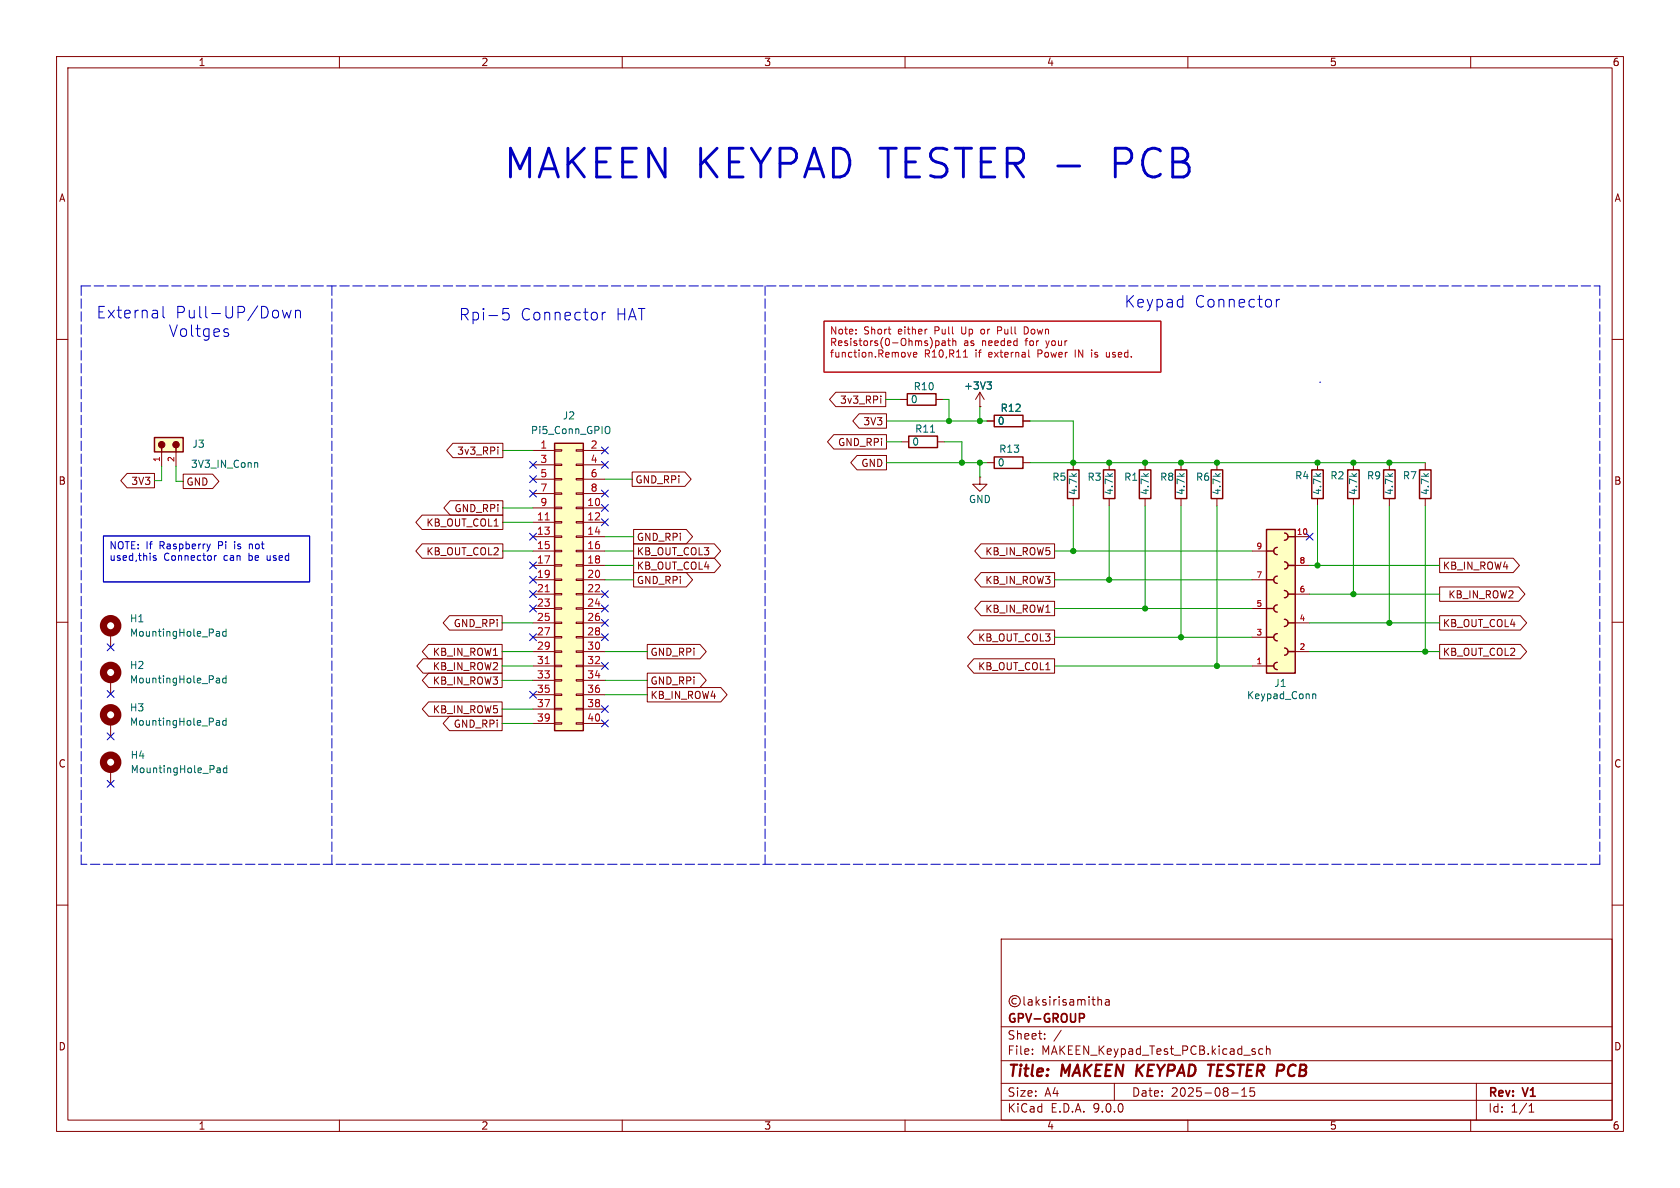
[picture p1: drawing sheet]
<svg xmlns="http://www.w3.org/2000/svg" width="297mm" height="210mm" viewBox="0 0 297 210" stroke-linecap="round" stroke-linejoin="round" font-family="sans-serif">
<g fill="none" stroke="#840000" stroke-width=".18">
<path d="M10 10h277v190h-277zM12 12h273v186h-273zM60 10v2M110 10v2M160 10v2M210 10v2M260 10v2M10 60h2M285 60h2M239.3 81.8v1.3M239.3 88.1v1.3M10 110h2"/>
<path d="M285 110h2M19.6 120.1v2.6M10 160h2M177 166h108v32h-108zM179.7 176.6a.52 .52 0 0 0-.8 .4 .52 .52 0 0 0 .8 .4M181 176.2v1.3l.2 .2M181.8 176.8h.6l.1 .9M182.5 177.1h-.5a.29 .29 0 0 0-.3 .3 .29 .29 0 0 0 .3 .3l.5-.1M183.2 176.2v1.5M183.3 177.1l.4 .6M183.7 176.7l-.5 .6M184.9 176.8l-.4-.1-.2 .2 .1 .2 .5 .2v.3h-.6"/>
<path d="M185.6 176.2v.1M185.6 176.7v1M186.3 176.7v1M186.7 176.7l-.2 .1-.2 .2M187.2 176.2v.1M187.2 176.7v1M188.5 176.8l-.4-.1-.2 .2 .1 .2 .5 .2v.3h-.6M189.2 176.8h.5l.1 .9M189.8 177.1h-.5a.29 .29 0 0 0-.2 .3 .29 .29 0 0 0 .2 .3l.5-.1M190.5 176.8l.5-.1 .2 .2M190.5 176.7v1M191.2 176.9l.2-.2 .3 .1 .1 .9"/>
<path d="M191.2 176.9v.8M192.5 176.2v.1M192.5 176.7v1M193 176.7h.6M193.2 176.2v1.3l.4 .2M194.1 176.8l.2-.1 .4 .1v.9M194.1 176.2v1.5M195.5 176.8h.5l.1 .9M196.1 177.1h-.5a.29 .29 0 0 0-.2 .3 .29 .29 0 0 0 .2 .3l.5-.1M285 160h2M60 198v2M110 198v2"/>
<path d="M160 198v2M177 194.5h108M177 191.5h108M177 187.5h108M177 181.5h108M182.5 186.3v.1M182.5 185.5v.1M184.7 183.6v.1M184.7 182.8v.1M187.6 182.1l-1.3 2M197 191.5v3M210 198v2"/>
<path d="M217.7 193.2h1.2M219.5 193.8h.9M219.5 192.7l.5-.4v1.5M221.7 192.3h-.7v.7l.2-.1h.5l.1 .3-.1 .5-.2 .1-.5-.1M223.2 185.5l-.4-.1-.3 .3v.4l.2 .2h.5M223.9 185.5l.2-.1 .4 .1v.9M223.9 184.9v1.5M260 198v2M261 191.5v6.5M270.3 196.6h.9M270.3 195.5l.4-.4v1.5"/>
<circle cx="179.4" cy="177" r="1"/>
</g>
<path d="M191.4 179.2l.3 .3-.1 .3-.2 .2" fill="none" stroke="#840000" stroke-width=".3"/>
<circle cx="19.6" cy="118.9" r="1.27" fill="none" stroke="#840000" stroke-width="1.3"/>
<path d="M38.4 119.9h.2l.2 .2v.6M40 119.9h-.4l-.2 .2 .1 .6h.5M40 119.5v1.2M38.8 120.7h-.4M38.8 120.2h-.4" fill="none" stroke="#006464" stroke-width=".18"/>
<path d="M238.3 83.1h2v5h-2z" fill="none" stroke="#840000" stroke-width=".25"/>
<path d="M27.3 77.3h5.1v2.6h-5.1z" fill="#ffffc2"/>
<path d="M27.3 77.3h5.1v2.6h-5.1zM28.6 78.6v1.3M31.1 78.6v1.3M175.8 80.8h5v2h-5zM188.7 83.1h2.1v5h-2.1zM195.1 83.1h2v5h-2zM201.4 83.1h2.1v5h-2.1zM207.8 83.1h2v5h-2zM214.1 83.1h2.1v5h-2.1zM244.6 83.1h2v5h-2zM251 83.1h2v5h-2z" fill="none" stroke="#840000" stroke-width=".25"/>
<g fill="#840000" stroke="#840000" stroke-width=".18">
<circle cx="28.6" cy="78.6" r=".57"/>
<circle cx="31.1" cy="78.6" r=".57"/>
</g>
<g fill="none" stroke="#840000" stroke-width=".18">
<path d="M28.6 79.9v2.5M31.1 79.9v2.5M174.5 81.8h1.3M180.8 81.8h1.3M189.7 81.8v1.3M189.7 88.1v1.3M196.1 81.8v1.3M196.1 88.1v1.3M202.4 81.8v1.3M202.4 88.1v1.3M208.8 81.8v1.3M208.8 88.1v1.3"/>
<path d="M215.1 81.8v1.3M215.1 88.1v1.3M245.6 81.8v1.3M245.6 88.1v1.3M252 81.8v1.3M252 88.1v1.3M19.6 111.9v2.5M19.6 127.6v2.6M19.6 136v2.6"/>
</g>
<g fill="none" stroke="#006464" stroke-width=".18">
<path d="M45.2 81.8l.4 .2v.6M38.4 111.6h.2l.2 .2v.7M38.8 112.4l-.4 .1M38.8 111.9l-.4 .1M40 111.2v1.3M40 111.7l-.4-.1-.2 .3 .1 .5h.5M38.4 127.4h.4v.8M38.5 135.7h.3l.1 .2v.7M38.8 128.2h-.4M38.8 127.7h-.4M38.9 136.5l-.4 .1M38.9 136.1h-.4"/>
<path d="M40 127.4h-.4l-.2 .2 .1 .6h.5M40 126.9v1.3M40.1 135.8l-.4-.1-.2 .3 .1 .5h.5M40.1 135.3v1.3"/>
</g>
<g fill="none" stroke="#840000" stroke-width="1.3">
<circle cx="19.6" cy="110.6" r="1.27"/>
<circle cx="19.6" cy="126.4" r="1.27"/>
<circle cx="19.6" cy="134.7" r="1.27"/>
</g>
<path d="M223.9 93.6h5.1v25.4h-5.1z" fill="#ffffc2"/>
<g fill="none" stroke="#840000" stroke-width=".25">
<path d="M160.7 77.1h5v2h-5zM223.9 93.6h5.1v25.4h-5.1zM223.9 97.4h1.3M225.2 97.4a.64 .64 0 0 0 .6 .6M225.8 96.8a.64 .64 0 0 0-.6 .6M227.1 99.3a.65 .65 0 0 1 .6 .6M227.1 94.2a.65 .65 0 0 1 .6 .7M227.7 99.9v.1a.63 .63 0 0 1-.6 .6M227.7 94.9a.63 .63 0 0 1-.6 .6M227.7 99.9h1.3M227.7 94.9h1.3M231.9 83.1h2v5h-2z"/>
<path d="M223.9 117.7h1.3M223.9 112.6h1.3M223.9 107.6h1.3M223.9 102.5h1.3M225.2 102.5a.64 .64 0 0 0 .6 .6M225.2 117.7a.63 .63 0 0 0 .6 .7M225.2 112.6a.63 .63 0 0 0 .6 .7M225.2 107.6a.63 .63 0 0 0 .6 .6M225.8 117.1a.64 .64 0 0 0-.6 .6M225.8 112a.64 .64 0 0 0-.6 .6M225.8 106.9a.64 .64 0 0 0-.6 .7M225.8 101.9a.64 .64 0 0 0-.6 .6"/>
<path d="M227.1 114.6a.64 .64 0 0 1 .6 .6M227.1 109.5a.64 .64 0 0 1 .6 .6M227.1 104.4a.64 .64 0 0 1 .6 .6M227.7 115.2a.63 .63 0 0 1-.6 .6M227.7 110.1a.63 .63 0 0 1-.6 .6M227.7 105a.63 .63 0 0 1-.6 .7M227.7 115.2h1.3M227.7 110.1h1.3M227.7 105h1.3"/>
</g>
<g fill="none" stroke="#840000" stroke-width=".18">
<path d="M159.4 78.1h1.3M165.7 78.1h1.3M221.4 97.4h2.5M229 99.9h2.5M229 94.9h2.5M232.9 81.8v1.3M232.9 88.1v1.3M221.4 117.7h2.5M221.4 112.6h2.5M221.4 107.6h2.5M221.4 102.5h2.5M229 115.2h2.5"/>
<path d="M229 110.1h2.5M229 105h2.5"/>
</g>
<path d="M164.5 76.4h.7M232.1 122.8l.1-.1h.4v.8" fill="none" stroke="#006464" stroke-width=".18"/>
<path d="M98 78.4h5.1v50.8h-5.1z" fill="#ffffc2"/>
<path d="M98 78.4h5.1v50.8h-5.1zM160.4 69.6h5.1v2h-5.1zM175.8 73.4h5v2h-5z" fill="none" stroke="#840000" stroke-width=".25"/>
<g fill="none" stroke="#840000" stroke-width=".18">
<path d="M80.1 78.4h8.8v2.5h-8.8l-1.1-1.3zM88 79v.2M88 79.5v.8M94.2 79.6h3.8M98 79.5h1.3v.3h-1.3zM101.9 79.5h1.2v.3h-1.2zM103.1 79.6h3.8M147.4 76.8h9.3v2.6h-9.3l-1.1-1.3zM147.8 69.3h8.8v2.6h-8.8l-1.2-1.3zM151.9 73.2h4.8v2.5h-4.8l-1.1-1.3zM155.7 70v.1M155.7 70.4v.9"/>
<path d="M159.1 70.6h1.3M165.5 70.6h1.3M173.2 71.9h.1M173.2 69.3l-.7 1.3M173.2 69.3l.8 1.3M173.2 69.3v2.6M174.5 74.4h1.3M180.8 74.4h1.3M22.5 83.7h4.8v2.5h-4.8l-1.1-1.2zM32.4 83.8h5.2l1.1 1.3-1.1 1.3h-5.2zM74.6 96.1h14.3v2.6h-14.3l-1.1-1.3zM74.6 91.1h14.3v2.5h-14.3l-1.1-1.3z"/>
<path d="M79.6 88.5h9.3v2.6h-9.3l-1.1-1.3zM94.2 82.2h3.8M94.2 84.7h3.8M94.2 87.2h3.8M94.2 89.8h3.8M94.2 92.3h3.8M94.2 94.9h3.8M94.2 97.4h3.8M94.2 99.9h3.8M98 82h1.3v.3h-1.3zM98 84.6h1.3v.2h-1.3zM98 87.1h1.3v.3h-1.3z"/>
<path d="M98 89.7h1.3v.2h-1.3zM98 92.2h1.3v.3h-1.3zM98 94.7h1.3v.3h-1.3zM98 97.3h1.3v.2h-1.3zM98 99.8h1.3v.3h-1.3zM101.9 82h1.2v.3h-1.2zM101.9 84.6h1.2v.2h-1.2zM101.9 87.1h1.2v.3h-1.2zM101.9 89.7h1.2v.2h-1.2zM101.9 92.2h1.2v.3h-1.2zM101.9 94.7h1.2v.3h-1.2zM101.9 97.3h1.2v.2h-1.2z"/>
<path d="M101.9 99.8h1.2v.3h-1.2zM103.1 82.2h3.8M103.1 84.7h3.8M103.1 87.2h3.8M103.1 89.8h3.8M103.1 92.3h3.8M103.1 94.9h3.8M103.1 97.4h3.8M103.1 99.9h3.8M111.8 83.4h9.3l1.1 1.3-1.1 1.3h-9.3zM112 93.6h9.3l1.1 1.3-1.1 1.2h-9.3zM112 98.7h14.3l1.1 1.2-1.1 1.3h-14.3z"/>
<path d="M112 96.1h14.3l1.1 1.3-1.1 1.3h-14.3zM151.5 80.5h5.2v2.6h-5.2l-1.1-1.3zM173.2 84.3v1.3h1.3l-1.3 1.3-1.2-1.3h1.2M173.2 84.3h.1M173.4 96.1h13v2.6h-13l-1.1-1.3zM254.5 98.7h13l1.1 1.2-1.1 1.3h-13zM74.8 116.5h14v2.5h-14l-1.1-1.3zM75.8 113.9h13v2.6h-13l-1.1-1.3zM75.8 119h13v2.5h-13l-1.1-1.2zM79.5 108.8h9.3v2.6h-9.3l-1.2-1.3zM94.2 102.5h3.8M94.2 105h3.8"/>
<path d="M94.2 107.6h3.8M94.2 110.1h3.8M94.2 112.6h3.8M94.2 115.2h3.8M94.2 117.7h3.8M98 102.4h1.3v.2h-1.3zM98 104.9h1.3v.3h-1.3zM98 107.4h1.3v.3h-1.3zM98 110h1.3v.2h-1.3zM98 112.5h1.3v.3h-1.3zM98 115.1h1.3v.2h-1.3zM98 117.6h1.3v.3h-1.3z"/>
<path d="M101.9 102.4h1.2v.2h-1.2zM101.9 104.9h1.2v.3h-1.2zM101.9 107.4h1.2v.3h-1.2zM101.9 110h1.2v.2h-1.2zM101.9 112.5h1.2v.3h-1.2zM101.9 115.1h1.2v.2h-1.2zM101.9 117.6h1.2v.3h-1.2zM103.1 102.5h3.8M103.1 105h3.8M103.1 107.6h3.8M103.1 110.1h3.8M103.1 112.6h3.8"/>
<path d="M103.1 115.2h3.8M103.1 117.7h3.8M112 101.2h9.3l1.1 1.3-1.1 1.3h-9.3zM114.4 119h9.3l1.2 1.3-1.2 1.2h-9.3zM114.4 113.9h9.3l1.2 1.3-1.2 1.3h-9.3zM172.2 116.5h14.2v2.5h-14.2l-1.2-1.3zM172.2 111.4h14.2v2.5h-14.2l-1.2-1.3zM173.4 101.2h13v2.6h-13l-1.1-1.3zM173.4 106.3h13v2.5h-13l-1.1-1.2zM254.5 108.8h14.3l1.1 1.3-1.1 1.3h-14.3zM254.5 113.9h14.3l1.1 1.3-1.1 1.3h-14.3zM254.5 103.8h14l1.1 1.2-1.1 1.3h-14z"/>
<path d="M75.8 124.1h13v2.5h-13l-1.1-1.3zM79.5 126.6h9.3v2.6h-9.3l-1.2-1.3zM94.2 120.3h3.8M94.2 122.8h3.8M94.2 125.3h3.8M94.2 127.9h3.8M98 120.1h1.3v.3h-1.3zM98 122.7h1.3v.2h-1.3zM98 125.2h1.3v.3h-1.3zM98 127.8h1.3v.2h-1.3zM101.9 120.1h1.2v.3h-1.2zM101.9 122.7h1.2v.2h-1.2z"/>
<path d="M101.9 125.2h1.2v.3h-1.2zM101.9 127.8h1.2v.2h-1.2zM103.1 120.3h3.8M103.1 122.8h3.8M103.1 125.3h3.8M103.1 127.9h3.8M114.4 121.5h13l1.1 1.3-1.1 1.3h-13z"/>
</g>
<path d="M96.4 91.9h.7M96.4 104.6h.7M96.4 117.3h.7" fill="none" stroke="#a90000" stroke-width=".18"/>
<path d="M107.3 75.4a.43 .43 0 0 1 .5 .4v.4a.43 .43 0 0 1-.5 .5M174.5 67.5h.8l-.5 .5M175 68l.3 .2v.3l-.3 .3" fill="none" stroke="#006464" stroke-width=".18"/>
<path d="M14.4 50.5h268.4M14.4 50.5v102.3M58.7 50.5v102.3M135.3 50.5v102.3M282.8 50.5v102.3M282.8 152.8h-268.4" fill="none" stroke="#0000c2" stroke-width=".18" stroke-dasharray="1.7 .6"/>
<g fill="none" stroke="#009600" stroke-width=".18">
<path d="M88.9 79.6h5.3M156.6 70.6h2.5M156.7 74.4h17.8M156.7 78.1h2.7M166.8 70.6h1v3.8M167 78.1h3.1v3.7M173.2 71.9v2.5M182.1 74.4h7.6v7.4M28.6 82.4v2.6h-1.3M31.1 82.4v2.7h1.3M88.9 97.4h5.3M88.9 92.3h5.3"/>
<path d="M88.9 89.8h5.3M106.9 97.4h5.1M106.9 99.9h5.1M106.9 84.7h4.9M106.9 94.9h5.1M156.7 81.8h17.8M173.2 81.8v2.5M182.1 81.8h69.9M186.4 97.4h35M189.7 89.4v8M196.1 89.4v13.1M202.4 89.4v18.2"/>
<path d="M208.8 89.4v23.2M215.1 89.4v28.3M231.5 99.9h23M232.9 89.4v10.5M239.3 89.4v15.6M245.6 89.4v20.7M252 89.4v25.8M88.8 117.7h5.4M88.8 115.2h5.4M88.8 110.1h5.4M106.9 102.5h5.1M106.9 115.2h7.5"/>
<path d="M186.4 102.5h35M186.4 112.6h35M186.4 117.7h35M186.4 107.6h35M231.5 115.2h23M231.5 110.1h23M231.5 105h23M88.8 120.3h5.4M88.8 127.9h5.4M88.8 125.3h5.4M106.9 120.3h7.5M106.9 122.8h7.5"/>
</g>
<g fill="none" stroke="#000084" stroke-width=".18">
<path d="M106.3 79l1.2 1.2M107.5 79l-1.2 1.2M93.6 99.3l1.2 1.3M93.6 84.1l1.2 1.2M93.6 94.3l1.2 1.2M93.6 81.6l1.2 1.2M93.6 86.6l1.2 1.3M94.8 99.3l-1.2 1.3M94.8 84.1l-1.2 1.2M94.8 94.3l-1.2 1.2M94.8 81.6l-1.2 1.2M94.8 86.6l-1.2 1.3"/>
<path d="M106.3 89.2l1.2 1.2M106.3 86.6l1.2 1.3M106.3 81.6l1.2 1.2M106.3 91.7l1.2 1.2M107.5 89.2l-1.2 1.2M107.5 86.6l-1.2 1.3M107.5 91.7l-1.2 1.2M107.5 81.6l-1.2 1.2M230.9 94.3l1.2 1.2M232.1 94.3l-1.2 1.2M18.9 113.8l1.3 1.2M20.2 113.8l-1.3 1.2"/>
<path d="M93.6 101.9l1.2 1.2M93.6 112l1.2 1.3M93.6 104.4l1.2 1.2M93.6 107l1.2 1.2M94.8 101.9l-1.2 1.2M94.8 112l-1.2 1.3M94.8 104.4l-1.2 1.2M94.8 107l-1.2 1.2M106.3 117.1l1.2 1.2M106.3 112l1.2 1.3M106.3 109.5l1.2 1.2M106.3 107l1.2 1.2"/>
<path d="M106.3 104.4l1.2 1.2M107.5 117.1l-1.2 1.2M107.5 112l-1.2 1.3M107.5 109.5l-1.2 1.2M107.5 107l-1.2 1.2M107.5 104.4l-1.2 1.2M18.9 129.6l1.3 1.2M18.9 137.9l1.3 1.3M18.9 122.1l1.3 1.2M20.2 129.6l-1.3 1.2M20.2 137.9l-1.3 1.3M20.2 122.1l-1.3 1.2"/>
<path d="M93.6 122.2l1.2 1.2M94.8 122.2l-1.2 1.2M106.3 124.7l1.2 1.3M106.3 127.3l1.2 1.2M107.5 124.7l-1.2 1.3M107.5 127.3l-1.2 1.2"/>
</g>
<g fill="none" stroke="#0000c2" stroke-width=".18">
<path d="M28.8 54.2v1.7l.3 .3M39.9 58.8l.4 .1 .1 .3-.3 .3h-.3M39.9 58.1l.4 .1M49.9 54.8l.4 1.4 .4-1 .4 1 .4-1.4M52.2 54.8v1.4M52.2 55a.5 .5 0 0 1 .9 .1v1.1M89.9 54.5h-.9l-.1 1 .2-.2 .7 .1 .2 .3-.1 .7-.3 .2h-.5l-.2-.2M106.5 55.2v1.4M107 55.2a.52 .52 0 0 0-.5 .4M225.6 52.9v1.4M226.2 52.9a.52 .52 0 0 0-.6 .4M233.3 67.6h.1"/>
<path d="M18.3 94.7h36.4v8.2h-36.4zM27.6 98.3l-.3-.1-.2 .2v.2l.5 .1v.3h-.5M37.2 96.2l-.3 .8M37.9 98.2v.9M38.3 98.2l-.4 .3M41.5 95.7v.2M44.1 96.2v.8M44.4 96.2l-.3 .1"/>
</g>
<path d="M145.7 56.8h59.5v9h-59.5z" fill="none" stroke="#cd000b" stroke-width=".18"/>
<g fill="none" stroke="#b40011" stroke-width=".18">
<path d="M151.3 58.9v.1M151.3 58.3v.1M167.7 59.8v1.1l.3 .2M168.4 59.8v1.3M170 57.8l.1 1.1M173.6 58.2l-.2 .2v.4l.2 .2M176.4 58.4h.4M176.8 57.8h-.4v1.2M181.8 58.3l-.2-.5h-.5v1.2h.5l.2-.5M160.5 62.3l.3 .8 .3-.8M161.5 62.5v.6h.5M162.1 62.5v.1l-.6 .1"/>
<path d="M165.4 60.2v1.3M165.4 60.3l.4-.1 .2 .3-.1 .5h-.5M166.6 60.3h.4l.1 .8M167.1 60.5l-.4 .1-.2 .2 .2 .3 .4-.1M167.5 60.2h.5M168.4 60.4l.2-.2 .3 .1 .1 .8M170.3 63.1h.7M170.7 61.9v1.2M181.9 63l.1 .1M183.5 61.9v1.2M183.5 62.5h.5M184.9 60.2l.3 .9"/>
<path d="M185 61.5h-.1M190.1 61.9v1.2M193 61.9v.1M196.1 63l-.1 .1h-.3M196.1 62.3v.8"/>
</g>
<g fill="#009600" stroke="#009600" stroke-width=".18">
<circle cx="196.1" cy="102.5" r=".46"/>
<circle cx="189.7" cy="97.4" r=".46"/>
<circle cx="208.8" cy="81.8" r=".46"/>
<circle cx="196.1" cy="81.8" r=".46"/>
<circle cx="202.4" cy="81.8" r=".46"/>
<circle cx="189.7" cy="81.8" r=".46"/>
<circle cx="173.2" cy="81.8" r=".46"/>
<circle cx="170.1" cy="81.8" r=".46"/>
<circle cx="167.8" cy="74.4" r=".46"/>
<circle cx="173.2" cy="74.4" r=".46"/>
<circle cx="215.1" cy="81.8" r=".46"/>
<circle cx="215.1" cy="117.7" r=".46"/>
<circle cx="202.4" cy="107.6" r=".46"/>
<circle cx="208.8" cy="112.6" r=".46"/>
<circle cx="245.6" cy="110.1" r=".46"/>
<circle cx="252" cy="115.2" r=".46"/>
<circle cx="232.9" cy="99.9" r=".46"/>
<circle cx="239.3" cy="81.8" r=".46"/>
<circle cx="232.9" cy="81.8" r=".46"/>
<circle cx="245.6" cy="81.8" r=".46"/>
<circle cx="239.3" cy="105" r=".46"/>
</g>
<g font-size="7.1" fill="#0000c2">
<text x="88.8" y="32.3">MAKEEN KEYPAD TESTER -</text>
<text x="197.7" y="32.3">PCB</text>
</g>
<g font-size="2.8" fill="#0000c2">
<text x="17" y="56.5">External</text>
<text x="29.8" y="59.8">Voltges</text>
<text x="31" y="56.5">Pull-UP/Down</text>
<text x="81.1" y="56.9">Rpi-5</text>
<text x="92" y="56.9">Connector</text>
<text x="108.9" y="56.9">HAT</text>
<text x="198.7" y="54.6">Keypad</text>
<text x="211.2" y="54.6">Connector</text>
</g>
<g font-size="2.8" fill="#840000">
<text x="178" y="190.9">Title:</text>
<text x="187.7" y="190.9">MAKEEN KEYPAD TESTER PCB</text>
</g>
<g font-size="2.1" fill="#840000">
<text x="178" y="184">Sheet:</text>
<text x="178" y="181.2">GPV-GROUP</text>
<text x="178" y="186.7">File:</text>
<text x="184.1" y="186.7">MAKEEN_Keypad_Test_PCB.kicad_sch</text>
<text x="178" y="196.9">KiCad</text>
<text x="178" y="194.1">Size:</text>
<text x="184.7" y="194.1">A4</text>
<text x="185.7" y="196.9">E.D.A.</text>
<text x="193.3" y="196.9">9.0.0</text>
<text x="200" y="194.1">Date:</text>
<text x="207" y="194.1">2025-08-15</text>
<text x="263" y="194.3">Rev:</text>
<text x="263" y="196.9">Id:</text>
<text x="267.1" y="196.9">1/1</text>
<text x="269.4" y="194.3">V1</text>
</g>
<g font-size="1.8" fill="#840000">
<text x="35" y="11.9">1</text>
<text x="85" y="11.9">2</text>
<text x="135" y="11.9">3</text>
<text x="185" y="11.9">4</text>
<text x="235" y="11.9">5</text>
<text x="285" y="11.9">6</text>
<text x="10.3" y="35.9">A</text>
<text x="285.3" y="35.9">A</text>
<text x="148.4" y="71.6">3v3_RPi</text>
<text x="152.5" y="75.4">3V3</text>
<text x="80.7" y="80.6">3v3_RPi</text>
<text x="148.1" y="79.1">GND_RPi</text>
<text x="152.2" y="82.7">GND</text>
<text x="10.3" y="85.9">B</text>
<text x="23.1" y="85.9">3V3</text>
<text x="32.9" y="86">GND</text>
<text x="112.2" y="85.7">GND_RPi</text>
<text x="285.3" y="85.9">B</text>
<text x="75.3" y="93.3">KB_OUT_COL1</text>
<text x="80.2" y="90.7">GND_RPi</text>
<text x="112.5" y="95.8">GND_RPi</text>
<text x="75.3" y="98.4">KB_OUT_COL2</text>
<text x="112.5" y="100.9">KB_OUT_COL4</text>
<text x="112.5" y="98.4">KB_OUT_COL3</text>
<text x="174.1" y="98.4">KB_IN_ROW5</text>
<text x="255" y="100.9">KB_IN_ROW4</text>
<text x="112.5" y="103.4">GND_RPi</text>
<text x="174.1" y="103.4">KB_IN_ROW3</text>
<text x="256.2" y="106">KB_IN_ROW2</text>
<text x="80.1" y="111.1">GND_RPi</text>
<text x="172.8" y="113.6">KB_OUT_COL3</text>
<text x="174.1" y="108.5">KB_IN_ROW1</text>
<text x="255" y="111.1">KB_OUT_COL4</text>
<text x="76.4" y="116.1">KB_IN_ROW1</text>
<text x="76.6" y="118.7">KB_IN_ROW2</text>
<text x="114.9" y="116.1">GND_RPi</text>
<text x="172.8" y="118.7">KB_OUT_COL1</text>
<text x="255" y="116.1">KB_OUT_COL2</text>
<text x="76.4" y="121.2">KB_IN_ROW3</text>
<text x="114.9" y="121.2">GND_RPi</text>
<text x="114.9" y="123.8">KB_IN_ROW4</text>
<text x="76.4" y="126.3">KB_IN_ROW5</text>
<text x="80.1" y="128.8">GND_RPi</text>
<text x="10.3" y="135.9">C</text>
<text x="285.3" y="135.9">C</text>
<text x="10.3" y="185.9">D</text>
<text x="285.3" y="185.9">D</text>
<text x="35" y="199.9">1</text>
<text x="85" y="199.9">2</text>
<text x="135" y="199.9">3</text>
<text x="185" y="199.9">4</text>
<text x="235" y="199.9">5</text>
<text x="285" y="199.9">6</text>
</g>
<g font-size="1.8" fill="#b40011">
<text x="146.6" y="59.5">Note:</text>
<text x="152.7" y="59.5">Short</text>
<text x="158.9" y="59.5">either</text>
<text x="165.6" y="59.5">Pull</text>
<text x="170.5" y="59.5">Up</text>
<text x="174.2" y="59.5">or</text>
<text x="177.3" y="59.5">Pull</text>
<text x="182.2" y="59.5">Down</text>
<text x="146.6" y="61.5">Resistors(0-Ohms)path</text>
<text x="146.6" y="63.6">function.Remove</text>
<text x="163.4" y="63.6">R10,R11</text>
<text x="170.4" y="61.5">as</text>
<text x="172.6" y="63.6">if</text>
<text x="173.7" y="61.5">needed</text>
<text x="175.1" y="63.6">external</text>
<text x="181.6" y="61.5">for</text>
<text x="184" y="63.6">Power</text>
<text x="185.5" y="61.5">your</text>
<text x="190.8" y="63.6">IN</text>
<text x="193.9" y="63.6">is</text>
<text x="196.7" y="63.6">used.</text>
</g>
<g font-size="1.8" fill="#006464">
<text x="160.9" y="71.5">0</text>
<text x="161.4" y="69.2">R10</text>
<text x="170.3" y="69.1">+3V3</text>
<text x="93.8" y="76.9">Pi5_Conn_GPIO</text>
<text x="99.4" y="74.3">J2</text>
<text x="161.7" y="76.7">R11</text>
<text x="176.3" y="75.3">0</text>
<text x="176.8" y="73">R12</text>
<text x="33.7" y="82.9">3V3_IN_Conn</text>
<text x="33.9" y="79.3">J3</text>
<text x="161.2" y="79">0</text>
<text x="176.3" y="82.7">0</text>
<text x="176.5" y="80.2">R13</text>
<text x="171.2" y="89.1">GND</text>
<text x="185.9" y="85.2">R5</text>
<text x="190.6" y="87.6" transform="rotate(-90 190.6 87.6)">4.7k</text>
<text x="192.2" y="85.2">R3</text>
<text x="197" y="87.6" transform="rotate(-90 197 87.6)">4.7k</text>
<text x="198.6" y="85.2">R1</text>
<text x="203.3" y="87.6" transform="rotate(-90 203.3 87.6)">4.7k</text>
<text x="205" y="85.2">R8</text>
<text x="209.7" y="87.6" transform="rotate(-90 209.7 87.6)">4.7k</text>
<text x="211.3" y="85.2">R6</text>
<text x="216" y="87.6" transform="rotate(-90 216 87.6)">4.7k</text>
<text x="228.9" y="84.9">R4</text>
<text x="233.8" y="87.6" transform="rotate(-90 233.8 87.6)">4.7k</text>
<text x="235.1" y="84.9">R2</text>
<text x="240.1" y="87.6" transform="rotate(-90 240.1 87.6)">4.7k</text>
<text x="241.6" y="84.9">R9</text>
<text x="246.5" y="87.6" transform="rotate(-90 246.5 87.6)">4.7k</text>
<text x="247.9" y="84.9">R7</text>
<text x="252.8" y="87.6" transform="rotate(-90 252.8 87.6)">4.7k</text>
<text x="22.9" y="110.2">H1</text>
<text x="22.9" y="112.8">MountingHole_Pad</text>
<text x="22.9" y="118.5">H2</text>
<text x="22.9" y="121">MountingHole_Pad</text>
<text x="22.9" y="126">H3</text>
<text x="220.4" y="123.8">Keypad_Conn</text>
<text x="225.2" y="121.6">J1</text>
<text x="22.9" y="128.5">MountingHole_Pad</text>
<text x="23" y="134.3">H4</text>
<text x="23" y="136.9">MountingHole_Pad</text>
</g>
<g font-size="1.8" fill="#a90000">
<text x="95.4" y="79.4">1</text>
<text x="95.4" y="81.9">3</text>
<text x="104.3" y="79.4">2</text>
<text x="104.3" y="81.9">4</text>
<text x="95.4" y="84.5">5</text>
<text x="95.4" y="87">7</text>
<text x="95.4" y="89.5">9</text>
<text x="103.7" y="89.5">10</text>
<text x="104.3" y="84.5">6</text>
<text x="104.3" y="87">8</text>
<text x="94.8" y="92.1">11</text>
<text x="94.8" y="94.6">13</text>
<text x="103.7" y="92.1">12</text>
<text x="103.7" y="94.6">14</text>
<text x="94.8" y="97.2">15</text>
<text x="94.8" y="99.7">17</text>
<text x="103.7" y="97.2">16</text>
<text x="103.7" y="99.7">18</text>
<text x="94.8" y="102.2">19</text>
<text x="94.8" y="104.8">21</text>
<text x="94.8" y="107.3">23</text>
<text x="103.7" y="102.2">20</text>
<text x="103.7" y="104.8">22</text>
<text x="103.7" y="107.3">24</text>
<text x="94.8" y="109.9">25</text>
<text x="94.8" y="112.4">27</text>
<text x="103.7" y="109.9">26</text>
<text x="103.7" y="112.4">28</text>
<text x="94.8" y="114.9">29</text>
<text x="94.8" y="117.5">31</text>
<text x="103.7" y="114.9">30</text>
<text x="103.7" y="117.5">32</text>
<text x="94.8" y="120">33</text>
<text x="94.8" y="122.6">35</text>
<text x="94.8" y="125.1">37</text>
<text x="103.7" y="120">34</text>
<text x="103.7" y="122.6">36</text>
<text x="103.7" y="125.1">38</text>
<text x="94.8" y="127.6">39</text>
<text x="103.7" y="127.6">40</text>
</g>
<g font-size="1.8" fill="#0000c2">
<text x="19.2" y="97.4">NOTE: If</text>
<text x="19.2" y="99.5">used,this</text>
<text x="28.3" y="97.4">Raspberry</text>
<text x="29" y="99.5">Connector</text>
<text x="38.9" y="97.4">Pi</text>
<text x="39.7" y="99.5">can</text>
<text x="42" y="97.4">is</text>
<text x="44.3" y="99.5">be</text>
<text x="44.8" y="97.4">not</text>
<text x="47.7" y="99.5">used</text>
</g>
<g font-size="1.4" fill="#a90000">
<text x="28.3" y="81.8" transform="rotate(-90 28.3 81.8)">1</text>
<text x="30.9" y="81.8" transform="rotate(-90 30.9 81.8)">2</text>
<text x="229.2" y="94.6">10</text>
<text x="222" y="97.2">9</text>
<text x="229.6" y="99.7">8</text>
<text x="222" y="107.3">5</text>
<text x="222" y="102.2">7</text>
<text x="229.6" y="104.8">6</text>
<text x="222" y="112.4">3</text>
<text x="229.6" y="109.9">4</text>
<text x="222" y="117.5">1</text>
<text x="229.6" y="114.9">2</text>
</g>
</svg>
